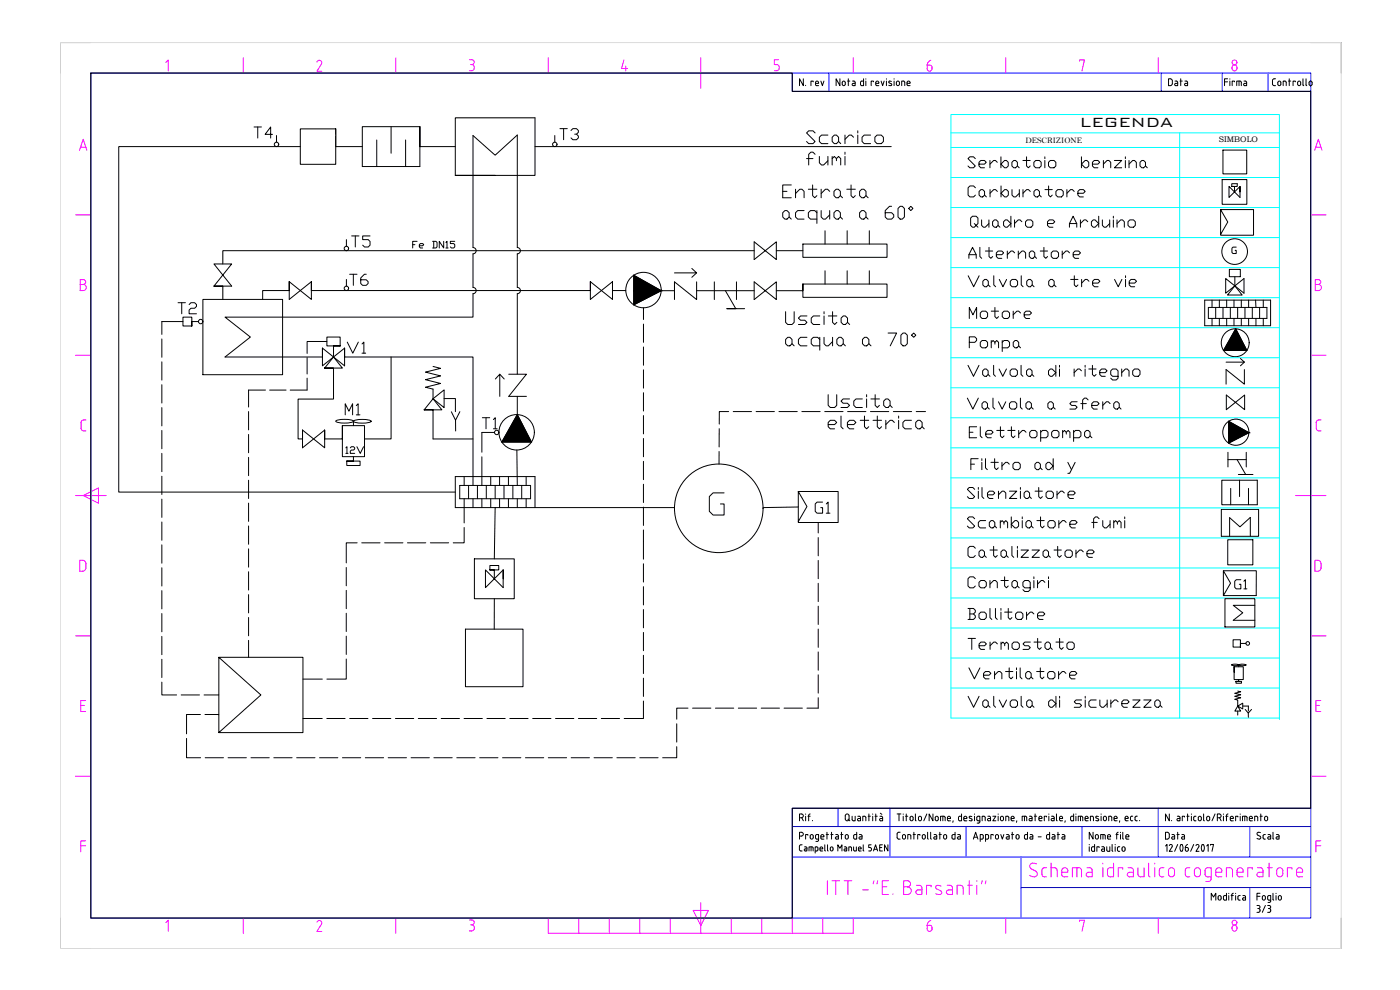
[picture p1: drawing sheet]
<svg xmlns="http://www.w3.org/2000/svg" width="420mm" height="297mm" viewBox="0 0 420 297" stroke-linecap="round" stroke-linejoin="round" font-family="sans-serif">
<!-- layer: FRAME 070 -->
<g fill="none" stroke="#00f" stroke-width=".3">
<path d="M27.3 21.9h366.1v253.6h-366.1zM237.8 21.9v5.5h155.6M248.8 21.9v5.5M380.6 21.9v5.5M237.8 257.1h155.6M237.8 248h155.6M251.5 242.5v5.5M267.1 242.5v14.6M289.9 248v9.1M306.4 257.1v18.4M324.7 248v9.1M347.6 242.5v14.6"/>
<path d="M375.1 248v9.1M393.4 242.5h-155.6v33M306.4 266.3h87M361.3 266.3v9.2M375.1 266.3v9.2"/>
</g>
<!-- layer: FRAME 050 -->
<g fill="none" stroke="#f0f" stroke-width=".3">
<path d="M49.8 18.7l.7-.7v3.3M73 17.3v4.6M95.1 18.6a.74 .74 0 0 1 1-.5 .74 .74 0 0 1 .4 1.1l-1.4 2.2h1.5M118.8 17.3v4.6M140.9 17.9h.7a.73 .73 0 0 1 .7 .7 .73 .73 0 0 1-.7 .8M141.2 19.4h.4M141.6 19.4a.93 .93 0 0 1 .7 .9 .93 .93 0 0 1-.7 .9h-.7M164.6 17.3v4.6M187.2 18l-.7 2.6h1.8M187.8 19.8v1.5M210.3 17.3v9.2M233.7 17.9h-1.3v1.5h.7a.93 .93 0 0 1 .8 .9 .93 .93 0 0 1-.8 .9h-.7"/>
<path d="M256.1 17.3v4.6M301.8 17.3v4.6M324 18.4v-.4h1.5l-.8 3.3M347.6 17.3v4.6M370 19.7a.81 .81 0 0 1 1.1 .1 .81 .81 0 0 1-.2 1.2 .81 .81 0 0 1-1.1-.2zM23.9 45.1l1.1-3.3 1.1 3.3M24.2 44.2h1.6M394.6 45.1l1.1-3.3 1.1 3.3M394.9 44.2h1.5M22.7 64.5h4.6M393.4 64.5h4.5M24.1 83.9h.9a.73 .73 0 0 1 .7 .7 .73 .73 0 0 1-.7 .8 .92 .92 0 0 1 .9 .9 .92 .92 0 0 1-.9 .9h-.9z"/>
<path d="M24.1 85.4h.9M394.7 83.9h1a.73 .73 0 0 1 .7 .7 .73 .73 0 0 1-.7 .8 .92 .92 0 0 1 .9 .9 .92 .92 0 0 1-.9 .9h-1zM394.7 85.4h1M22.7 106.6h4.6M393.4 106.6h4.5M25.8 126a1.13 1.13 0 0 0-1.4 .5l-.1 2a.82 .82 0 0 0 .8 .8h.7M396.5 126a1.13 1.13 0 0 0-1.4 .5l-.1 2a.82 .82 0 0 0 .8 .8h.7M22.7 148.7h9.1M25 148.7l4.5-2.3v4.6zM388.8 148.7h9.1M24 168.1h.8a1.01 1.01 0 0 1 1 1v1.3a1.01 1.01 0 0 1-1 1h-.8zM394.6 168.1h.9a1.01 1.01 0 0 1 1 1v1.3a1.01 1.01 0 0 1-1 1h-.9z"/>
<path d="M22.7 190.8h4.6M393.4 190.8h4.5M24.2 211.7h1.1M25.7 210.2h-1.5v3.3h1.5M394.9 211.7h1.1M396.4 210.2h-1.5v3.3h1.5M22.7 232.9h4.6M393.4 232.9h4.5M24.2 253.8h1.5M25.7 252.3h-1.5v3.3M311.1 259.2a1.17 1.17 0 0 0-1.4-.2 1.17 1.17 0 0 0-.6 1.3l1.7 1.1a.99 .99 0 0 1 .3 1.4 .99 .99 0 0 1-1.4 .2l-.7-.4M315.4 259v4.1"/>
<path d="M331 259v.2M334.2 259v4.1h-1a.8 .8 0 0 1-.8-.8v-1.1a.8 .8 0 0 1 .8-.9h1M344.7 259v3.6l.5 .5M346.6 259v.2M380.9 259v4.1M394.9 253.8h1.5M396.4 252.3h-1.5v3.3M49.8 276.8l.7-.7v3.3M73 275.5v4.5M95.1 276.7a.74 .74 0 0 1 1-.5 .74 .74 0 0 1 .4 1.1l-1.4 2.2h1.5M118.8 275.5v4.5M140.9 276h.7a.73 .73 0 0 1 .7 .8 .73 .73 0 0 1-.7 .7"/>
<path d="M141.2 277.5h.4M141.6 277.5a.93 .93 0 0 1 .7 .9 .93 .93 0 0 1-.7 .9h-.7M164.6 275.5v4.5h91.5v-4.5M173.7 275.5v4.5M182.9 275.5v4.5M192 275.5v4.5M201.2 275.5v4.5M208 273.2h4.6l-2.3 4.5zM210.3 270.9v9.1M219.5 275.5v4.5M228.6 275.5v4.5M237.8 275.5v4.5"/>
<path d="M246.9 275.5v4.5M248.3 264.3v4.1M249.7 264.3h2.3M250.8 264.3v4.1M253.3 264.3h2.3M254.5 264.3v4.1M258.8 267h1.9M262.3 264.3l-.3 .9M263.4 264.3l-.2 .9M264.8 266.1h1.4M266.6 264.3h-1.8v4.1h1.8M268 268.2v.2"/>
<path d="M271.2 264.3h1.1a.92 .92 0 0 1 1 .9 .92 .92 0 0 1-1 .9 1.14 1.14 0 0 1 1.2 1.1 1.14 1.14 0 0 1-1.2 1.2h-1.1zM271.2 266.1h1.1M275.1 265.6h.8M275.9 265.6a.8 .8 0 0 1 .8 .8v2h-1.2a.69 .69 0 0 1-.6-.7 .69 .69 0 0 1 .6-.7h1.2M279.4 266.1v-.5h-1.3v2.8M281.4 265.6l1 .3M281.4 265.6l-.5 .2v.7l1.4 .8a.7 .7 0 0 1 .1 1 .7 .7 0 0 1-1 0l-.6-.2M284.2 265.6h.8a.8 .8 0 0 1 .8 .8v2h-1.1a.69 .69 0 0 1-.7-.7 .69 .69 0 0 1 .7-.7h1.1M287.2 268.4v-2.8h1.1a.8 .8 0 0 1 .8 .8v2M290.4 265.6h1.4M290.9 264.3v4.1M293.2 264.3v.2"/>
<path d="M293.2 265.6v2.8M294.8 264.3l-.3 .9M295.9 264.3l-.2 .9M301.8 275.5v4.5M314.1 260.3a1 1 0 0 0-1.4 .9v1.1a.8 .8 0 0 0 .8 .8h.6M315.4 260.3h1.1a.8 .8 0 0 1 .8 .9v1.9M318.6 261.7h1.9a.96 .96 0 0 0-.7-1.3 .96 .96 0 0 0-1.2 .9l.2 1.6 1.7 .2M321.8 263.1v-2.8h2a.8 .8 0 0 1 .8 .9v1.9M323.2 260.3v2.8M324 276.5v-.4h1.5l-.8 3.3M326.2 260.3h.8a.8 .8 0 0 1 .8 .9v1.9h-1.2a.69 .69 0 0 1-.6-.7 .69 .69 0 0 1 .6-.7h1.2M331 260.3v2.8"/>
<path d="M336.9 260.8v-.5h-1.3v2.8M338.5 260.3h.8a.8 .8 0 0 1 .8 .9v1.9h-1.1a.69 .69 0 0 1-.7-.7 .69 .69 0 0 1 .7-.7h1.1M341.5 260.3v2a.8 .8 0 0 0 .8 .8h1v-2.8M346.6 260.3v2.8M347.6 275.5v4.5M349.3 260.3a1 1 0 0 0-1.4 .9v1.1a.8 .8 0 0 0 .8 .8h.6M350.9 260.6a.92 .92 0 0 1 1-.2 .92 .92 0 0 1 .6 .9v.9a.92 .92 0 0 1-.9 .9 .92 .92 0 0 1-.9-.9v-.9zM357.1 260.3a1 1 0 0 0-1.4 .9v1.1a.8 .8 0 0 0 .8 .8h.6M358.7 260.6a.92 .92 0 0 1 1-.2 .92 .92 0 0 1 .6 .9v.9a.92 .92 0 0 1-.9 .9 .92 .92 0 0 1-1-.9v-.9zM363.5 263.1h-1a.8 .8 0 0 1-.8-.8v-1.1a.8 .8 0 0 1 .8-.9h1v3.4a.8 .8 0 0 1-.8 .8h-.8M364.9 261.7h1.8a.96 .96 0 0 0-.7-1.3 .96 .96 0 0 0-1.1 .9l.2 1.6 1.6 .2M368.1 263.1v-2.8h1a.8 .8 0 0 1 .8 .9v1.9"/>
<path d="M370 277.8a.81 .81 0 0 1 1.1 .1 .81 .81 0 0 1-.2 1.2 .81 .81 0 0 1-1.1-.2zM371.3 261.7h1.8a.96 .96 0 0 0-.6-1.3 .96 .96 0 0 0-1.2 .9l.2 1.6 1.6 .2M375.8 260.8v-.5h-1.3v2.8M377.4 260.3h.8a.8 .8 0 0 1 .8 .9v1.9h-1.1a.69 .69 0 0 1-.7-.7 .69 .69 0 0 1 .7-.7h1.1M380.4 260.3h1.4M383.4 260.6a.92 .92 0 0 1 1-.2 .92 .92 0 0 1 .6 .9v.9a.92 .92 0 0 1-.9 .9 .92 .92 0 0 1-.9-.9v-.9zM387.7 260.8v-.5h-1.3v2.8M389.1 261.7h1.8a.96 .96 0 0 0-.6-1.3 .96 .96 0 0 0-1.2 .9l.2 1.6 1.6 .2"/>
<circle cx="370.5" cy="18.7" r=".73"/>
<circle cx="370.5" cy="276.8" r=".73"/>
</g>
<!-- layer: FRAME 200 -->
<path d="M27.3 12.8h-9.2v9.1M393.4 12.8h9.1v9.1M18.1 275.5v9.1h9.2M402.5 275.5v9.1h-9.1" fill="none" stroke="#808080" stroke-width=".3"/>
<!-- layer: FRAME 025 -->
<g fill="none" stroke="#000" stroke-width=".3">
<path d="M241.1 23.6v2.1l-1.2-2.1v2.1M241.8 25.6v.1M244.1 24.6v-.3h-.7v1.4M244.8 25h.9v-.2a.46 .46 0 0 0-.5-.5 .46 .46 0 0 0-.4 .5l.1 .9h.8M246.4 24.3l.4 1.4 .5-1.4M252.1 23.6v2.1l-1.2-2.1v2.1M252.8 24.6a.46 .46 0 0 1 .5-.3 .46 .46 0 0 1 .4 .5v.4a.46 .46 0 0 1-.5 .5 .46 .46 0 0 1-.4-.5zM254.4 24.3h.6M254.6 23.6v2.1M255.8 24.3l.7 .1 .1 .3v1h-.7l-.2-.3 .2-.3 .7-.1M259.2 23.6v2.1l-.8-.1-.1-.3v-.8l.9-.2M259.9 23.6v.2"/>
<path d="M259.9 24.3v1.4M262.1 24.6v-.3h-.6v1.4M262.8 25h.9v-.2a.46 .46 0 0 0-.4-.5 .46 .46 0 0 0-.5 .5l.2 .9h.7M264.4 24.3l.5 1.4 .4-1.4M266 23.6v.2M266 24.3v1.4M267.5 24.4l-.5-.1-.3 .2 .1 .3 .8 .5-.1 .3h-.8M268.3 23.6v.1M268.3 24.3v1.4M269.1 24.5a.46 .46 0 0 1 .5-.2 .46 .46 0 0 1 .3 .5v.4a.46 .46 0 0 1-.4 .5 .46 .46 0 0 1-.5-.5zM270.6 25.7v-1.4l.9 .2v1.2M272.2 25h.9v-.2a.46 .46 0 0 0-.4-.5 .46 .46 0 0 0-.5 .5l.2 .8 .7 .1"/>
<path d="M382.8 23.6l-.8 .3-.1 1.3 .2 .4 .7 .1M383.6 24.6a.46 .46 0 0 1 .5-.3 .46 .46 0 0 1 .3 .5v.4a.46 .46 0 0 1-.5 .5 .46 .46 0 0 1-.4-.5zM385.1 25.7v-1.4l.9 .2v1.2M386.7 24.3h.7M386.9 23.6v2.1M388.8 24.6v-.3h-.7v1.4M389.5 24.6a.46 .46 0 0 1 .5-.3 .46 .46 0 0 1 .4 .5v.4a.46 .46 0 0 1-.5 .5 .46 .46 0 0 1-.5-.5zM391 23.6v1.9l.3 .2M392 23.6v1.9l.2 .2M393.8 24.8a.46 .46 0 0 0-.5-.5 .46 .46 0 0 0-.4 .5v.4a.46 .46 0 0 0 .4 .5 .46 .46 0 0 0 .5-.5M393.8 24.8v.4M239.9 245.4h.6a.57 .57 0 0 0 .6-.6 .57 .57 0 0 0-.6-.6h-.6v2.1"/>
<path d="M239.9 250.9h.6a.57 .57 0 0 0 .6-.6 .57 .57 0 0 0-.6-.6h-.6v2.1M240.6 245.4l.5 .9M240.7 253.5h-.6l-.2 .4 .1 1.2 .7 .2M241.5 254.1h.5l.2 .4v.8h-.7l-.1-.3 .1-.2 .7-.1M241.8 244.2v.1M241.8 244.9v1.4M242.5 250.6v-.2h-.7v1.4M242.5 244.9h.6M242.8 255.3v-1.2l1.2 .2v1M243.1 244.2l-.4 .5v1.6M243.2 250.6a.46 .46 0 0 1 .5-.2 .46 .46 0 0 1 .4 .5v.4a.46 .46 0 0 1-.5 .5 .46 .46 0 0 1-.5-.5zM243.4 254.1v1.2"/>
<path d="M243.8 246.2v.1M244.6 255.3l.8-.2-.1-1h-.7v1.8M245.7 251.8l-.9-.2v-.8l.1-.3 .8-.1v1.7l-.2 .3-.6 .1M246.1 254.7h.8l-.2-.6-.6 .2v.7l.1 .3h.7M246.4 251.1h.9v-.2a.46 .46 0 0 0-.5-.5 .46 .46 0 0 0-.4 .5v.7l.9 .2M247.5 253.5v1.6l.2 .2M248 250.4h.6M248.2 249.7v2.1M248.4 253.5v1.6l.2 .2M249.2 254.3l.4-.2 .3 .2-.1 1-.6-.2zM249.3 250.4h.7M249.6 249.7v2.1"/>
<path d="M250.8 250.4l.6 .1 .2 .3v1l-.7-.1-.2-.3 .2-.3h.7M251.4 255.3v-1.8l.7 1 .6-1v1.8M252.3 250.4h.7M252.5 249.7v2.1M253.4 254.1h.5l.2 .4v.8h-.7l-.1-.3 .1-.2 .7-.1M253.7 250.6a.46 .46 0 0 1 .6-.2 .46 .46 0 0 1 .3 .5v.4a.46 .46 0 0 1-.5 .5 .46 .46 0 0 1-.4-.5zM253.8 244.5a.57 .57 0 0 1 .6-.3 .57 .57 0 0 1 .4 .6v.9a.57 .57 0 0 1-.6 .6 .57 .57 0 0 1-.5-.6zM254.5 245.8l.5 .5M254.7 255.3v-1.2l.8 .2 .1 1M255.7 244.9v1M256.2 254.1v1l.8 .2v-1.2M256.6 244.9v1.4l-.7-.1-.2-.3"/>
<path d="M257.1 249.7v2.1l-.7-.1-.2-.3v-.8l.9-.2M257.4 244.9l.7 .1 .2 .3v1l-.8-.1-.2-.3 .2-.3h.8M257.6 254.7h.8l-.2-.6-.5 .2-.1 .7 .2 .3h.6M257.9 250.4l.6 .1 .2 .3v1l-.7-.1-.2-.3 .2-.3h.7M258.9 246.3v-1.4l.9 .2 .1 1.2M259.1 253.5v1.6l.2 .2M260.5 244.9h.7M260.8 244.2v2.1M261.4 253.5h-.7v.8l.6 .1 .2 .5-.2 .4h-.6M261.9 244.2v.1M261.9 244.9v1.4M262.2 255.3l.6-1.8 .6 1.8"/>
<path d="M262.3 254.8h.9M262.6 244.9h.7M262.8 244.2v2.1M264 254.3h.6M264.1 244.9l.6 .1 .2 .3v1l-.8-.1-.1-.3 .1-.3h.8M264.2 244l.5 .3M264.8 253.5h-.8v1.8h.8M266.5 253.5v1.8l-1.1-1.8v1.8M269.2 244.2h1.2M269.8 244.2v2.1M270.1 249.7l-.6 .1-.3 .4 .1 1.3 .8 .3M270.9 250.6a.46 .46 0 0 1 .5-.2 .46 .46 0 0 1 .4 .5v.4a.46 .46 0 0 1-.5 .5 .46 .46 0 0 1-.5-.5z"/>
<path d="M271.1 244.2v.1M271.1 244.9v1.4M271.8 244.9h.6M272 244.2v2.1M272.4 251.8v-1.4l.9 .2 .1 1.2M273.2 245.1a.46 .46 0 0 1 .5-.2 .46 .46 0 0 1 .3 .5v.4a.46 .46 0 0 1-.4 .5 .46 .46 0 0 1-.5-.5zM274 250.4h.7M274.3 249.7v2.1M274.7 244.2v1.9l.3 .2M275.7 245.1a.46 .46 0 0 1 .5-.2 .46 .46 0 0 1 .4 .5v.4a.46 .46 0 0 1-.5 .5 .46 .46 0 0 1-.5-.5zM276.1 250.6v-.2h-.7v1.4M276.8 250.6a.46 .46 0 0 1 .6-.2 .46 .46 0 0 1 .3 .5v.4a.46 .46 0 0 1-.5 .5 .46 .46 0 0 1-.4-.5z"/>
<path d="M278.2 244.2l-1 2.1M278.4 249.7v1.8l.2 .3M279.3 249.7v1.8l.2 .3M280 244.2v2.1l-1.2-2.1v2.1M280.3 250.4l.6 .1 .2 .3v1l-.7-.1-.2-.3 .2-.3h.7M280.7 245.1a.46 .46 0 0 1 .6-.2 .46 .46 0 0 1 .3 .5v.4a.46 .46 0 0 1-.5 .5 .46 .46 0 0 1-.4-.5zM281.8 250.4h.7M282 249.7v2.1M282.3 246.3v-1.4l1.3 .2v1.2M283 244.9v1.4M283.3 250.6a.46 .46 0 0 1 .5-.2 .46 .46 0 0 1 .3 .5v.4a.46 .46 0 0 1-.5 .5 .46 .46 0 0 1-.4-.5zM284.3 245.6h1v-.2a.46 .46 0 0 0-.5-.5 .46 .46 0 0 0-.5 .5l.2 .8 .8 .1"/>
<path d="M286.1 246.3l-.2 .4M286.6 249.7v2.1l-.7-.1-.2-.3 .1-.8 .8-.2M287.4 250.4l.6 .1 .2 .3v1l-.7-.1-.2-.3 .2-.3h.7M288.6 244.2v2.1l-.7-.1-.2-.3v-.8l.9-.2M289.3 245.6h.9v-.2a.46 .46 0 0 0-.5-.5 .46 .46 0 0 0-.4 .5l.1 .8 .8 .1M291.7 245l-.6-.1-.2 .2 .1 .3 .7 .5v.3h-.8M292.1 251.8l.7-2.1 .7 2.1M292.3 251.2h1M292.5 244.2v.1M292.5 244.9v1.4M294.1 246.3l-.9-.2v-.8l.1-.3 .8-.1v1.7l-.2 .3-.6 .1M294.2 251.8l.8-.2 .1-.8-.2-.3-.7-.1v2.1"/>
<path d="M294.8 246.3v-1.4l.8 .2 .1 1.2M295.8 251.8l.8-.2 .1-.8-.2-.3-.7-.1v2.1M296.5 244.9l.6 .1 .2 .3v1l-.8-.1-.1-.3 .1-.3h.8M298 244.9h.9l-.9 1.4h.9M298.1 250.6v-.2h-.7v1.4M298.8 250.6a.46 .46 0 0 1 .5-.2 .46 .46 0 0 1 .4 .5v.4a.46 .46 0 0 1-.5 .5 .46 .46 0 0 1-.4-.5zM299.6 244.2v.1M299.6 244.9v1.4M300.3 245.1a.46 .46 0 0 1 .5-.2 .46 .46 0 0 1 .4 .5v.4a.46 .46 0 0 1-.5 .5 .46 .46 0 0 1-.5-.5zM300.4 250.4l.4 1.4 .5-1.4M301.8 246.3v-1.4l.9 .2 .1 1.2M302.1 250.4l.6 .1 .2 .3v1l-.8-.1-.1-.3 .1-.3h.8"/>
<path d="M303.4 245.6h1v-.2a.46 .46 0 0 0-.5-.5 .46 .46 0 0 0-.5 .5l.2 .8 .8 .1M303.6 250.4h.6M303.8 249.7v2.1M305 250.6a.46 .46 0 0 1 .5-.2 .46 .46 0 0 1 .3 .5v.4a.46 .46 0 0 1-.4 .5 .46 .46 0 0 1-.5-.5zM305.2 246.3l-.2 .4M306.8 246.3v-1.4l1.1 .1 .2 1.3M307.5 244.9v1.4M308.4 249.7v2.1l-.8-.1-.2-.3 .1-.8 .9-.2M308.9 244.9l.6 .1 .2 .3v1l-.7-.1-.2-.3 .2-.3h.7M309.2 250.4l.6 .1 .2 .3v1l-.8-.1-.2-.3 .2-.3h.8M310.4 244.9h.7M310.7 244.2v2.1"/>
<path d="M311.6 251.1h.9M311.8 245.6h.9v-.2a.46 .46 0 0 0-.4-.5 .46 .46 0 0 0-.5 .5l.2 .8 .7 .1M314.1 245.1v-.2h-.7v1.4M314.8 244.2v.1M314.8 244.9v1.4M315 249.7v2.1l-.7-.1-.2-.3v-.8l.9-.2M315.6 244.9l.6 .1 .2 .3v1l-.8-.1-.1-.3 .1-.3h.8M315.8 250.4l.6 .1 .2 .3v1l-.7-.1-.2-.3 .2-.3h.7M317.1 244.2v1.8l.2 .3M317.3 250.4h.7M317.5 249.7v2.1M318 245.6h.9v-.2a.46 .46 0 0 0-.5-.5 .46 .46 0 0 0-.4 .5l.1 .8 .8 .1"/>
<path d="M318.8 250.4l.6 .1 .2 .3v1l-.8-.1-.1-.3 .1-.3h.8M319.7 246.3l-.1 .4M322.2 244.2v2.1l-.7-.1-.2-.3v-.8l.9-.2M322.9 244.2v.1M322.9 244.9v1.4M323.6 246.3v-1.4l1.2 .1 .2 1.3M324.3 244.9v1.4M325.6 245.6h1v-.2a.46 .46 0 0 0-.5-.5 .46 .46 0 0 0-.5 .5l.1 .7 .9 .2M326.9 253.4v.1M326.9 254.1v1.3M327.2 246.3v-1.4l.9 .2 .1 1.2M328 249.7v2.1l-1.1-2.1v2.1"/>
<path d="M328.5 253.4v2h-.7l-.2-.4v-.7l.9-.2M328.8 250.6a.46 .46 0 0 1 .5-.2 .46 .46 0 0 1 .3 .5v.4a.46 .46 0 0 1-.4 .5 .46 .46 0 0 1-.5-.5zM329.6 245l-.5-.1-.2 .2 .1 .3 .7 .5v.3h-.8M329.9 254.3v-.2h-.7v1.3M330.3 251.8v-1.4l1.2 .1 .2 1.3M330.5 244.2v.1M330.5 244.9v1.4M330.7 254.1h.6l.2 .4v.9h-.8l-.1-.3 .1-.3 .8-.1M331 250.4v1.4M331.2 245.1a.46 .46 0 0 1 .5-.2 .46 .46 0 0 1 .4 .5v.4a.46 .46 0 0 1-.5 .5 .46 .46 0 0 1-.5-.5zM332.2 254.1v1.1l.9 .2v-1.3M332.4 251.1h.9v-.2a.46 .46 0 0 0-.5-.5 .46 .46 0 0 0-.4 .5v.7l.9 .2"/>
<path d="M332.7 246.3v-1.4l.9 .2 .1 1.2M333.8 253.4v1.8l.2 .2M334.3 245.6h1v-.2a.46 .46 0 0 0-.5-.5 .46 .46 0 0 0-.5 .5l.2 .8 .8 .1M334.7 253.4v.1M334.7 254.1v1.3M334.9 250.4h.7M335.6 249.7l-.5 .5v1.6M336 254.1h-.4l-.2 .4v.7l.6 .2M336.1 246.3l-.2 .4M336.3 249.7v.1M336.3 250.4v1.4M336.8 254.3a.46 .46 0 0 1 .5-.2 .46 .46 0 0 1 .3 .4v.5a.46 .46 0 0 1-.4 .4 .46 .46 0 0 1-.5-.4z"/>
<path d="M337 249.7v1.8l.2 .3M337.7 245.6h.9v-.2a.46 .46 0 0 0-.5-.5 .46 .46 0 0 0-.4 .5v.7l.9 .2M337.9 251.1h.9v-.2a.46 .46 0 0 0-.5-.5 .46 .46 0 0 0-.4 .5l.1 .8 .8 .1M339.9 244.9l-.6 .2v.8l.2 .3 .4 .1M341.3 244.9l-.6 .2-.1 .8 .2 .3 .5 .1M342 246.2v.1M349.8 253.8l.4-.4v2M350.9 244.2v2.1l-1.1-2.1v2.1M351.6 246.2v.1M351.8 254.1l-.9 1.3h.9M353.3 244.9l.6 .1 .2 .3v1l-.7-.1-.2-.3 .2-.3h.7M353.4 253.4l-.9 2"/>
<path d="M354.4 253.5a1.2 1.2 0 0 0 .3 1.9l.3-.8-.2-1.1M355.5 245.1v-.2h-.7v1.4M355.7 254.3v.7a.48 .48 0 0 0 .6 .4 .48 .48 0 0 0 .3-.7M356.2 244.9h.7M356.4 244.2v2.1M357.6 244.2v.1M357.6 244.9v1.4M358.2 253.4l-.9 2M358.9 253.7a.46 .46 0 0 1 .7-.3 .46 .46 0 0 1 .2 .7l-.9 1.3h.9M358.9 244.9l-.6 .2-.1 .8 .2 .3 .5 .1M359.7 245.1a.46 .46 0 0 1 .5-.2 .46 .46 0 0 1 .3 .5v.4a.46 .46 0 0 1-.4 .5 .46 .46 0 0 1-.5-.5zM360.8 253.5l.1-.1a1.19 1.19 0 0 1 .2 2 1.2 1.2 0 0 1-.3-1.9z"/>
<path d="M361.2 244.2v1.9l.2 .2M362.1 253.8l.5-.4v2M362.2 245.1a.46 .46 0 0 1 .5-.2 .46 .46 0 0 1 .3 .5v.4a.46 .46 0 0 1-.4 .5 .46 .46 0 0 1-.5-.5zM363.3 253.6v-.2h.9l-.5 2M364.7 244.2l-1 2.1M365.3 245.4h.6a.57 .57 0 0 0 .6-.6 .57 .57 0 0 0-.6-.6h-.6v2.1M366 245.4l.5 .9M367.2 244.2v.1M367.2 244.9v1.4M367.9 244.9h.6M368.5 244.2l-.4 .5v1.6M369.2 245.6h.9v-.2a.46 .46 0 0 0-.4-.5 .46 .46 0 0 0-.5 .5l.2 .8 .7 .1"/>
<path d="M371.5 245.1v-.2h-.7v1.4M372.2 244.2v.1M372.2 244.9v1.4M372.9 246.3v-1.4l1.2 .1 .2 1.3M373.6 244.9v1.4M374.9 245.6h1v-.2a.46 .46 0 0 0-.5-.5 .46 .46 0 0 0-.5 .5l.2 .8 .8 .1M376.5 246.3v-1.4l.9 .2 .1 1.2M378.2 244.9h.6M378.3 249.8a.54 .54 0 0 0-.8 0 .54 .54 0 0 0 0 .8l.6 .3a.51 .51 0 0 1 .1 .8 .51 .51 0 0 1-.8 0l-.2-.2M378.4 244.2v2.1M379.6 245.1a.46 .46 0 0 1 .5-.2 .46 .46 0 0 1 .3 .5v.4a.46 .46 0 0 1-.4 .5 .46 .46 0 0 1-.5-.5zM379.8 250.4l-.7 .2v.8l.2 .3 .5 .1"/>
<path d="M380.6 250.4l.6 .1 .2 .3v1l-.8-.1-.2-.3 .2-.3h.8M382 249.7v1.8l.3 .3M383.1 250.4l.6 .1 .2 .3v1l-.8-.1-.1-.3 .1-.3h.8M363.5 270.1v-2.1l.7 1.2 .7-1.2v2.1M365.6 268.9a.46 .46 0 0 1 .5-.2 .46 .46 0 0 1 .4 .5v.4a.46 .46 0 0 1-.5 .5 .46 .46 0 0 1-.4-.5zM368.1 268v2.1l-.7-.1-.2-.3v-.8l.9-.2M368.8 268v.1M368.8 268.7v1.4M369.5 268.7h.6M370.1 268l-.4 .5v1.6M370.8 268v.1M370.8 268.7v1.4"/>
<path d="M372.2 268.7l-.5 .1-.2 .3 .1 .8 .6 .2M373 268.7l.6 .1 .2 .3v1l-.7-.1-.2-.3 .2-.3h.7M377.2 268.9h1M378.2 268h-1v2.1M378.8 269.6v-.4a.46 .46 0 0 1 .5-.5 .46 .46 0 0 1 .5 .5v.4M380.4 269.7l.1-.8 .9-.2v1.7M382 268v1.8M383 268v.1M383 268.7v1.4M384.6 269.2a.46 .46 0 0 0-.5-.5 .46 .46 0 0 0-.5 .5v.4a.46 .46 0 0 0 .5 .5 .46 .46 0 0 0 .5-.5M384.6 269.2v.4"/>
</g>
<!-- layer: Viewport -->
<path d="M27.3 21.9h210.5v5.5h155.6v215.1h-155.6v33h-210.5z" fill="none" stroke="#000" stroke-width=".3"/>
<!-- layer: griglia -->
<path d="M18.1 12.8h384.4v271.8h-384.4z" fill="none" stroke="#dbdbdb" stroke-width=".3"/>
<!-- layer: LEGENDA -->
<g fill="none" stroke="#0ff" stroke-width=".3">
<path d="M285.4 39.9h98.6M354 39.9v175.5M285.4 44.2h98.6M285.4 53.3h98.6M285.4 62.3h98.6M285.4 71.3h98.6M285.4 80.3h98.6M285.4 89.3h98.6M285.4 98.3h98.6M285.4 107.3h98.6M285.4 116.3h98.6M285.4 125.4h98.6"/>
<path d="M285.4 134.4h98.6M285.4 143.4h98.6M285.4 152.4h98.6M285.4 161.4h98.6M285.4 170.4h98.6M285.4 179.4h98.6M285.4 188.4h98.6M285.4 197.4h98.6M285.4 206.4h98.6M384 215.4h-98.6v-181h98.6v181.5"/>
</g>
<!-- layer: TUBAZIONI -->
<g fill="none" stroke="#000" stroke-width=".3">
<path d="M90.1 38.7h10.7v10.6h-10.7zM100.8 38.7v5.3h7.9M117.4 38v8M126 38h-17.3v12h17.3v-12v6h10.6M244.6 39.9l-.6-.6h-1.3l-.6 .6 2.5 2.6-.6 .6h-1.3l-.6-.6M257.4 39.3v.6M90.1 44h-54.5v103.6h101M113.1 42v8M121.7 42v8M136.6 52.6v-17.3h24v17.3h-24h12M160.6 44h106.9M234.9 57.4h1.3"/>
<path d="M237.5 55.5h-2.6v3.8h2.6M238.8 58.1l1.2-1.3h.7l.6 .6v1.9M238.8 56.8v2.5M242.1 47.6h1.9M242.6 56.8h2.6M243.9 55.5v3.2l.6 .6 .7-.6M244.6 46.3l-.6-.6h-.7l-.6 .6v3.2M245.9 46.9v2l.6 .6h.7l1.3-1.3M246.4 56.8v2.5M248.5 40.5h-2l-.6 .7v1.3l.6 .6h2M248.5 46.9v2.6M249 57.4l-.6-.6h-.7l-1.3 1.3"/>
<path d="M249.7 41.2l.7-.7h.6l.7 .7v1.3l-.7 .6h-.6l-.7-.6zM249.7 47.6l.7-.7 .6 .7v.6M249.7 46.9v2.6M250.3 57.4l.6-.6h.7l.6 .6v1.3l-.6 .6h-.7l-.6-.6zM251 47.6l.7-.7 .6 .7v1.9M251.7 42.5l.6 .6M252.2 58.7l.6 .6M253.6 40.5v2.6M253.6 45.7v.6M253.6 46.9v2.6M254.1 56.8h2.6M255.4 55.5v3.2l.7 .6 .6-.6"/>
<path d="M256.2 41.2l-.7-.7h-.6l-1.3 1.3M257.4 40.5v2.6M258 57.4l.6-.6h.7l.6 .6v1.3l-.6 .6h-.7l-.6-.6zM259.9 58.7l.6 .6M261.3 40.5h-1.9l-.7 .7v1.3l.7 .6h1.9M262.6 41.2l.6-.7h1.3l.6 .7v1.3l-.6 .6h-1.3l-.6-.6zM366.8 53.9h7.4v7.4h-7.4zM367 45h7.2v7.2h-7.2zM369.7 55.9v-.8h1.6v.8h-1.6h.8v1.7M372.1 55.9l-3.3 3.3v-3.3l3.3 3.3v-3.3v1.7M142 74.3v-33.6l6.6 5.9 6.6-6.1v33.8M142 76.2v10"/>
<path d="M155.2 76.2v10M226.3 75.2h-159.4v4M226.3 72.6v5.3l6.7-5.3v5.3zM233 75.2h8M234.9 63.8l.7-.6h.6l.6 .6v1.3l-.6 .6h-.6l-.7-.6zM236.8 65.1l.7 .6M241 73.2h25.2v4h-25.2zM241.3 63.2h-1.9l-.6 .6v1.3l.6 .6h1.9M245.2 63.8l-.7-.6h-1.3l-.6 .6v1.3l.6 .6h2M245.2 63.2v3.8M246.4 63.2v1.9l.7 .6h.6l1.3-1.2M247.6 69.2v4"/>
<path d="M249 63.2v2.5M250.3 63.8l.6-.6h.7l.6 .6v1.3l-.6 .6h-.7l-.6-.6zM252.2 65.1l.6 .6M254.2 69.2v4M258 63.8l.6-.6h.7l.6 .6v1.3l-.6 .6h-.7l-.6-.6zM259.9 65.1l.6 .6M260.9 69.2v4M267.6 61.9h-.7l-1.2 1.3v1.9l.6 .6h1.3l.6-.6v-.6l-.6-.7h-1.9M269.5 62.5l.6-.6h.7l.6 .6v2.6l-.6 .6h-.7l-.6-.6zM272.7 62.5l.7-.6 .6 .6-.6 .7zM366.3 62.9v7.7h9.9v-7.7h-9.9l2.2 3.7-2.2 3.7M371 74.1h-1l-.3 .4v1.3l.3 .3h1v-1h-.3"/>
<path d="M54.9 96.5h-6.3v3.8M59.6 96.5h-2v1.3v-2.6h-2.7v2.6h2.7M60.9 89.8h23.9v22.6h-23.9zM64.2 85.8l5.3-6.6h-5.3l5.3 6.6h-5.3h2.7v4M86.8 84.5l6.6 5.3v-5.3v2.7h83.8v-2.7v5.3l6.6-5.3M93.4 84.5l-6.6 5.3v-5.3v2.7h-8v2.6M142 88.1v7.1h-74.5l7.6 5.9-7.6 6h29.3v-2.6v5.3l6.6-5.3M155.2 88.1v24.2M177.2 84.5l6.6 5.3v-5.3v2.7h4M190.2 82.6l8.2 4.6-8.2 4.3zM193.1 97.2v5.5M193.1 92.3v3.6"/>
<path d="M198.4 87.2h4M207.6 80.5l1.5 1.4h-6.7M209.1 84.6v5.3l-6.7-5.3v5.3M209.1 87.2h17.2M209.1 81.9l-1.5 1.3M214.4 84.6v5.3M217.7 87.2l3.1 5.4h-2.6h5.3M221 84.6v5.3M226.3 84.6v5.3l6.7-5.3v5.3zM235.8 93.5v3.2l.6 .7h1.3l.6-.7v-3.2M241 85.2h25.2v4h-25.2v-4v2h-8M242.2 94.8h-1.9l-.7 .6 .7 .7h1.2l.7 .6-.7 .7h-1.9"/>
<path d="M246 94.8h-1.9l-.6 .6v1.3l.6 .7h1.9M247.3 93.5v.7M247.3 94.8v2.6M247.6 81.2v4M248.6 94.8h2.5M249.9 93.5v3.2l.6 .7 .6-.7M253.1 94.8h.6l.7 .6v1.3l-.7 .7h-.6l-.7-.7v-1.3zM254.2 81.2v4M254.4 96.7l.6 .7M260.9 81.2v4M266.5 99.9h2.6l-1.9 3.9M274.2 99.9l.7 .7-.7 .6-.6-.6z"/>
<path d="M361.5 90h19.8v7.7h-19.8zM362.6 92.2h17.6v3.3h-17.6zM363.7 90v2.2M363.7 95.5v2.2M364.8 92.2v3.3M365.9 90v2.2M365.9 95.5v2.2M367 92.2v3.3M367.8 83.6v4.4l5.5-4.4v4.4zM368.1 90v2.3M368.1 95.5v2.2M368.9 80.8h3.3v2.2h-3.3z"/>
<path d="M369.2 92.2v3.3M370.3 90v2.2M370.3 95.5v2.2M370.6 83v2.8l-2.2 2.7h4.4l-2.2-2.7M370.9 98.7l3.3 6.4h-7zM371.4 92.2v3.3M372.5 90v2.2M372.5 95.5v2.2M373.6 92.2v3.3M374.7 90v2.2M374.7 95.5v2.2M375.8 92.2v3.3"/>
<path d="M376.8 90l.1 2.2M376.9 95.5v2.2M378 92.2v3.3M379.1 90v2.2M379.1 95.5v2.2M48.6 101.7v5.5M48.6 108.6v5.5M48.6 115.4v5.5M79.7 117h-5.1v5.1M80.9 117h5M92.2 113.5v3.5h-5.1M92.2 107.3v4.9"/>
<path d="M96.8 104.5l6.6 5.3v-5.3v2.6h38.6v38.6M97.4 110.4l2.7-3.3 2.7 3.3h-5.4h2.7v9.3h-10.6v12h1.3v-2.7v5.4l6.6-5.4M98.1 102.5h-5.9v3.5M102.1 103.8v-2.7h-4v2.7h4h-2v3.3M117.4 107.1v24.6h-8M130 119.6l3.3-2.6v5.3zM130 116.8v2.8M148.7 113.7l1.3-1.4v6.6M150 112.3l1.3 1.4M152.7 112.3h5.3l-5.3 6.6h5.3M155.2 118.9v5.5M193.1 117.8v5.5"/>
<path d="M193.1 111v5.5M193.1 104.1v5.5M235.8 101.8l.6-.6h.7l.6 .6v1.3l-.6 .7h-.7l-.6-.7zM237.7 103.1l.6 .7M242.2 101.2h-1.9l-.7 .6v1.3l.7 .7h1.9M246 101.8l-.6-.6h-1.3l-.6 .6v1.3l.6 .7h1.9M246 101.2v3.9M247.3 101.2v1.9l.6 .7h.7l1.3-1.3M248.5 118.4v3.2l.7 .7h1.3l.6-.7v-3.2M249.9 101.2v2.6M251.1 101.8l.7-.6h.6l.7 .6v1.3l-.7 .7h-.6l-.7-.7zM253.1 103.1l.6 .7"/>
<path d="M255 119.7h-2l-.6 .6 .6 .7h1.3l.7 .6-.7 .7h-1.9M258.8 119.7h-1.9l-.7 .6v1.3l.7 .7h1.9M259.5 101.2h.6l.7 .6v1.3l-.7 .7h-.6l-.7-.7v-1.3zM260.1 118.4v.7M260.1 119.7v2.6M260.8 103.1l.6 .7M261.4 119.7h2.5M262.6 118.4v3.2l.7 .7 .6-.7M270.4 100.6l.6-.7h.7l.6 .7v2.5l-.6 .7h-.7l-.6-.7zM290.5 109.6l1.7 3.3 1.6-3.3M294.9 111.3l.6-.6h.5l.6 .6v1.1l-.6 .5h-.5l-.6-.5zM296.6 112.4l.5 .5"/>
<path d="M298.2 109.6v2.8l.5 .5M299.8 110.7l1.1 2.2 1.1-2.2M303.1 111.3l.6-.6h1.1l.5 .6v1.1l-.5 .5h-1.1l-.6-.5zM306.4 109.6v2.8l.6 .5M308.1 111.3l.5-.6h.6l.5 .6v1.1l-.5 .5h-.6l-.5-.5zM309.7 112.4l.6 .5M314.7 111.3l.5-.6h.6l1.1 1.1-1.1 1.1h-.6l-.5-.5zM316.9 109.6v3.3M318 109.6v.6M318 110.7v2.2M322.4 110.7v2.2M324.6 111.3l-.6-.6h-.5l-1.1 1.1"/>
<path d="M325.7 109.6v.6M325.7 110.7v2.2M326.8 110.7h2.2M327.9 109.6v2.8l.5 .5 .6-.5M330 111.8h1.7l.5-.5-.5-.6h-1.1l-.6 .6v1.1l.6 .5h1.1M335.5 112.9h-1.6l-.6-.5v-1.1l.6-.6h1.1l.5 .6v2.2l-.5 .5h-1.1l-.6-.5M336.6 111.8l1.1-1.1h.6l.5 .6v1.6M336.6 110.7v2.2M339.9 111.3l.6-.6h1.1l.5 .6v1.1l-.5 .5h-1.1l-.6-.5zM368 118.5v4.4l5.5-4.4v4.4zM372.3 107.6l1.2 1.1h-5.5M373.5 110.9v4.4l-5.5-4.4v4.4"/>
<path d="M373.5 108.7l-1.2 1.1M48.6 122.3v5.5M48.6 129.2v5.4M48.6 136v5.5M74.6 123.5v5.5M74.6 130.4v5.4M74.6 137.2v5.5M102.8 127.7h6.6v9.3h-6.6v-9.3v4h-5.4v-2.7v5.4l-6.6-5.4M106.1 137v1.3h-2h4v1.4h-4v-1.4M127.3 123l2.7-3.4 2.6 3.4h-5.3h2.7v8.7h12M136.7 126.1v3.2M138 123.5l-1.3 2.6-1.2-2.5"/>
<path d="M144.6 129.8v5.9M144.6 137.1v8.6M155.1 135l.1 10.7M155.2 124.4l4.3 8.2h-8.9zM193.1 138.4v5.5M193.1 131.6v5.5M193.1 124.7v5.5M215.8 135.5v3.7M215.8 128.6v5.5M218.7 123.5h-2.8v3.7M220 123.5h5.5M226.9 123.5h5.5"/>
<path d="M233.8 123.5h5.5M240.6 123.5h5.5M247.5 123.5h5.5M248.5 127.4h2l.6-.7-.6-.6h-1.3l-.7 .6v1.3l.7 .7h1.3M252.4 124.8v3.2l.6 .7M254.3 127.4h1.9l.7-.7-.7-.6h-1.2l-.7 .6v1.3l.7 .7h1.2M254.4 123.5h5.5M258.2 126.1h2.5M259.4 124.8v3.2l.7 .7 .6-.7M261.2 123.5h5.5M262 126.1h2.6M263.3 124.8v3.2l.6 .7 .7-.7"/>
<path d="M265.2 120.3l.6-.6h.7l.6 .6v1.3l-.6 .7h-.7l-.6-.7zM265.8 126.1v2.6M267.1 121.6l.7 .7M268.1 123.5h5.5M268.4 126.7l-.6-.6h-.7l-1.3 1.3M269.7 124.8v.7M269.7 126.1v2.6M273.5 126.1h-1.9l-.6 .6v1.3l.6 .7h1.9M274.8 126.7l.7-.6h.6l.6 .6v1.3l-.6 .7h-.6l-.7-.7zM275 123.5h2.8M276.7 128l.7 .7M368.5 137.9h5.5"/>
<path d="M368.5 135.7v4.4M368.7 126.4l6.1 3.4-6.1 3.2zM371.3 137.9l2.5 4.5M374 135.7v4.4M48.6 142.9v5.5M48.6 149.8v5.4M48.6 156.6v5.5M74.6 144.1v5.5M74.6 151v5.4M74.6 157.8v5.5M138 145.7h21.2v3.9h-21.2zM139.3 158.3v4.6h-3.3"/>
<path d="M139.3 143v2.7M139.3 149.6v7.3M140.6 145.7v3.9M142 149.6v2.7M143.3 145.7v3.9M144.6 149.6v2.7M145.9 145.7v3.9M147.3 143v2.7M147.3 149.6v2.7M148.6 152.3h-12v-9.3h24v9.3M148.6 145.7v3.9M149.9 143v2.7"/>
<path d="M149.9 149.6v2.7M151.3 145.7v3.9M152.6 143v2.7M152.6 149.6v2.7M153.9 145.7v3.9M155.2 149.6v2.7M156.6 145.7v3.9M157.9 143v2.7M157.9 149.6v2.7M193.1 159v8.8M193.1 152.2v5.4M193.1 145.3v5.5"/>
<path d="M202.4 152.3h-53.8l-.2 15.4M217.3 147.9h-3.3l-1.1 1.1v4.4l1.1 1.1h3.3v-3.3h-1.1M239.6 147.5v9.3h11.9v-9.3h-11.9l2.6 4.5-2.6 4.5M239.6 152.1l-10.6 .2M245.6 156.8v3.1M366.5 152.8h11.2v8.1h-11.2zM366.7 144.1h10.6v7.3h-10.6zM369.4 146.5v4.9M371.6 142.4h4.4M372 144.1v4.9M374.7 146.5v4.9M48.6 163.5v5.5"/>
<path d="M48.6 170.3v5.5M48.6 177.2v5.5M74.6 164.7v5.5M74.6 171.5v5.5M74.6 178.4v5.5M103.9 170.3v5.5M103.9 177.1v5.5M107.2 162.9h-3.3v6M108.6 162.9h5.5M115.4 162.9h5.5M122.3 162.9h5.5M129.2 162.9h5.4"/>
<path d="M142.4 167.7h11.9v11.9h-11.9zM147 171v-1.3h2.7v1.3h-2.7h1.4v2.7M148.4 179.6l-.1 9.2M151 171l-5.3 5.3v-5.3l5.3 5.3v-5.3v2.7M193.1 169.2v5.4M193.1 176v5.5M245.6 161.3v5.5M245.6 168.1v5.5M245.6 175v5.5M292.7 173.6l-.5-.5h-1.1l-.6 .5v2.2l.6 .6h1.1l.5-.6M293.8 174.7l.6-.5h1.1l.5 .5v1.1l-.5 .6h-1.1l-.6-.6zM297.1 175.3l1.1-1.1h.5l.6 .5v1.7"/>
<path d="M297.1 174.2v2.2M300.4 174.2h2.2M301.5 173.1v2.7l.5 .6 .6-.6M303.7 174.7l.5-.5h.6l.5 .5v1.1l-.5 .6h-.6l-.5-.6zM305.3 175.8l.6 .6M309.2 176.4h-1.7l-.5-.6v-1.1l.5-.5h1.1l.6 .5v2.2l-.6 .6h-1.1l-.5-.6M310.3 173.1v.5M310.3 174.2v2.2M311.4 174.2v2.2M313.6 174.7l-.6-.5h-.5l-1.1 1.1M314.7 173.1v.5M314.7 174.2v2.2"/>
<path d="M367.2 171.2h9.8v7.5h-9.8v-7.5l2.1 3.8-2.1 3.7M367.6 179.6h9v8.5h-9zM368.5 161.9h7.5v7.6h-7.5zM375.2 160.8v-5.6l-3.1 2.9-3.1-2.8v5.6M48.6 184.1v5.5M48.6 190.9v5.5M48.6 197.8v5.5M65.7 197.2h25.2v22.6h-25.2v-22.6l12.6 11.3-12.6 11.3M74.6 185.3v5.5M74.6 192.1v5.1M103.9 197.7v6.1h-5.8M103.9 184v5.5"/>
<path d="M103.9 190.9v5.5M139.7 188.8h17.3v17.2h-17.3zM193.1 182.9v5.5M193.1 189.7v5.5M193.1 196.6v5.5M245.6 181.9v5.5M245.6 188.7v5.5M245.6 195.6v5.5M369.6 199.4l1.5-.1 .6 .2a2.71 2.71 0 0 1-2.1 0zM371.7 199.5v.6M371.8 199.4l1.5-.1 .6 .2a2.71 2.71 0 0 1-2.2 0zM373.9 193.1h-1.6v1.1v-2.2h-2.2v2.2h2.2"/>
<path d="M376.6 181.6h-6.5l2.9 2.3-2.9 2.2h6.5M48.6 204.7v3.8h4.4M54.4 208.5h5.5M60.1 214.4h-4.1v5.8M61.2 208.5h4.5M61.5 214.4h4.2M90.9 203.8h5.8M90.9 215.6h5.8M98.1 215.6h5.5M104.9 215.6h5.5M111.8 215.6h5.5M118.7 215.6h5.5"/>
<path d="M125.5 215.6h5.5M132.4 215.6h5.5M139.3 215.6h5.5M146.1 215.6h5.5M153 215.6h5.5M159.9 215.6h5.5M166.7 215.6h5.5M173.6 215.6h5.5M180.5 215.6h5.4M193.1 210.3v5.3h-5.8M193.1 203.5v5.5M203.1 217.2v5.5"/>
<path d="M206.5 212.5h-3.4v3.3M207.9 212.5h5.4M214.7 212.5h5.5M221.6 212.5h5.5M228.4 212.5h5.5M235.3 212.5h5.5M245.6 202.5v5.5M245.6 209.3v3.2h-3.4M370.4 200.1h2.7v3.8h-2.7v-3.8v1.6M371.7 203.9v.5h-.8h1.7v.6h-1.7v-.6M56 221.6v5.8h4.2M61.6 227.4h5.5"/>
<path d="M68.4 227.4h5.5M75.3 227.4h5.5M82.2 227.4h5.5M89 227.4h5.5M95.9 227.4h5.5M102.8 227.4h5.5M109.6 227.4h5.5M116.5 227.4h5.5M123.4 227.4h5.5M130.2 227.4h5.5M137.1 227.4h5.5M144 227.4h5.4"/>
<path d="M150.8 227.4h5.5M157.7 227.4h5.5M164.5 227.4h5.5M171.4 227.4h5.5M178.3 227.4h5.5M185.1 227.4h5.5M192 227.4h5.5M203.1 224v3.4h-4.2"/>
<circle cx="370.5" cy="75.5" r="3.8"/>
<circle cx="193.1" cy="87" r="5.3"/>
<circle cx="370.7" cy="102.8" r="4.2"/>
<circle cx="155.1" cy="129.7" r="5.3"/>
<circle cx="370.9" cy="129.7" r="3.9"/>
<circle cx="215.7" cy="152.5" r="13.3"/>
<circle cx="374.5" cy="193.1" r=".55"/>
</g>
<g fill="#000" stroke="#000" stroke-width=".3">
<path d="M370.9 98.7l3.3 6.4h-7zM155.2 124.4l4.3 8.2h-8.9z"/>
<path d="M190.2 82.6l8.2 4.6h-8.2zM190.2 87.2v4.3l8.2-4.3z"/>
<path d="M368.7 126.4l6.1 3.4h-6.1zM368.7 129.8v3.2l6.1-3.2z"/>
</g>
<path d="M94.6 38.7l-4.5 4.4M98.6 38.7l-8.5 8.4M100.8 40.5l-8.9 8.8M371.6 161.9l-3.1 3.2M374.5 161.9l-6 6M376 163.2l-6.3 6.3" fill="none" stroke="#fff" stroke-width=".3"/>
<!-- layer: 0 -->
<path d="M130 110l2.2 .5-4.5 1.2 4.5 1.1-4.5 1.1 4.5 1.2-4.5 1.1 2.3 .6M371.5 211.8l1.5 .9v-1.7l-1.5 .8 .8 1.6h-1.7zM371.5 207.3l.9 .3-1.8 .4 1.8 .5-1.8 .4 1.8 .5-1.8 .4 .9 .2v1.8M371.5 213.4v1.2M373 211.8h1.7M374.7 211.8v1.5" fill="none" stroke="#000" stroke-width=".3"/>
<!-- layer: TESTO -->
<path d="M142 74.3a.94 .94 0 0 1 .9 .9 .94 .94 0 0 1-.9 1M155.2 74.3a.94 .94 0 0 1 1 .9 .94 .94 0 0 1-1 1M142 86.2a.94 .94 0 0 1 .9 1 .94 .94 0 0 1-.9 .9M155.2 86.2a.94 .94 0 0 1 1 1 .94 .94 0 0 1-1 .9M133.3 119.6h3.4v3.9M373.7 212.9l.9 1 1-1M374.6 213.9v1.3" fill="none" stroke="#000" stroke-width=".3"/>
<text font-size="8.4" x="290" y="133.7">Elettropompa</text>
<g font-size="7.9">
<text x="290" y="106.5">Pompa</text>
<text x="290.3" y="143.2">Filtro ad y</text>
</g>
<g font-size="7.1" fill="#f0f">
<text x="277.3" y="22.6">6</text>
<text x="277.3" y="280.8">6</text>
</g>
<g font-size="7.1">
<text x="75.5" y="42.7">T4</text>
<text x="290.3" y="69.5">Quadro e Arduino</text>
<text x="104.8" y="75.5">T5</text>
<text x="103.4" y="107.2">V1</text>
<text x="289.6" y="168.6">Catalizzatore</text>
<text x="289.6" y="196.1">Termostato</text>
</g>
<g font-size="6.6">
<text x="167.2" y="43">T3</text>
<text x="289.6" y="51.5">Serbatoio benzina</text>
<text x="289.6" y="60.3">Carburatore</text>
<text x="290" y="78.7">Alternatore</text>
<text x="104.1" y="86.8">T6</text>
<text x="289.6" y="87.1">Valvola a tre vie</text>
<text x="52.6" y="95.2">T2</text>
<text x="290" y="96.7">Motore</text>
<text x="102.7" y="125.6">M1</text>
<text x="289.3" y="123.8">Valvola a sfera</text>
<text x="143.9" y="129.8">T1</text>
<text x="243.8" y="155.2">G1</text>
<text x="289.3" y="150.6">Silenziatore</text>
<text x="289.3" y="159.5">Scambiatore fumi</text>
<text x="289.6" y="187">Bollitore</text>
<text x="290" y="205">Ventilatore</text>
<text x="289.6" y="213.4">Valvola di sicurezza</text>
</g>
<text font-size="5.7" x="369.7" y="177.8">G1</text>
<g font-size="5.3">
<text x="324.1" y="38">LEGENDA</text>
<text x="103" y="137.2">12V</text>
<text x="348.9" y="252.9">Data</text>
</g>
<g font-size="4.9" fill="#00f">
<text x="349.6" y="26.8">Data</text>
<text x="366.5" y="26.8">Firma</text>
</g>
<g font-size="4.9">
<text x="123.1" y="75.5">Fe DN15</text>
<text x="376.4" y="274.8">3/3</text>
</g>
<text font-size="2.5" x="307.7" y="42.9">DESCRIZIONE</text>
<text font-size="2.4" x="365.8" y="42.5">SIMBOLO</text>
</svg>
